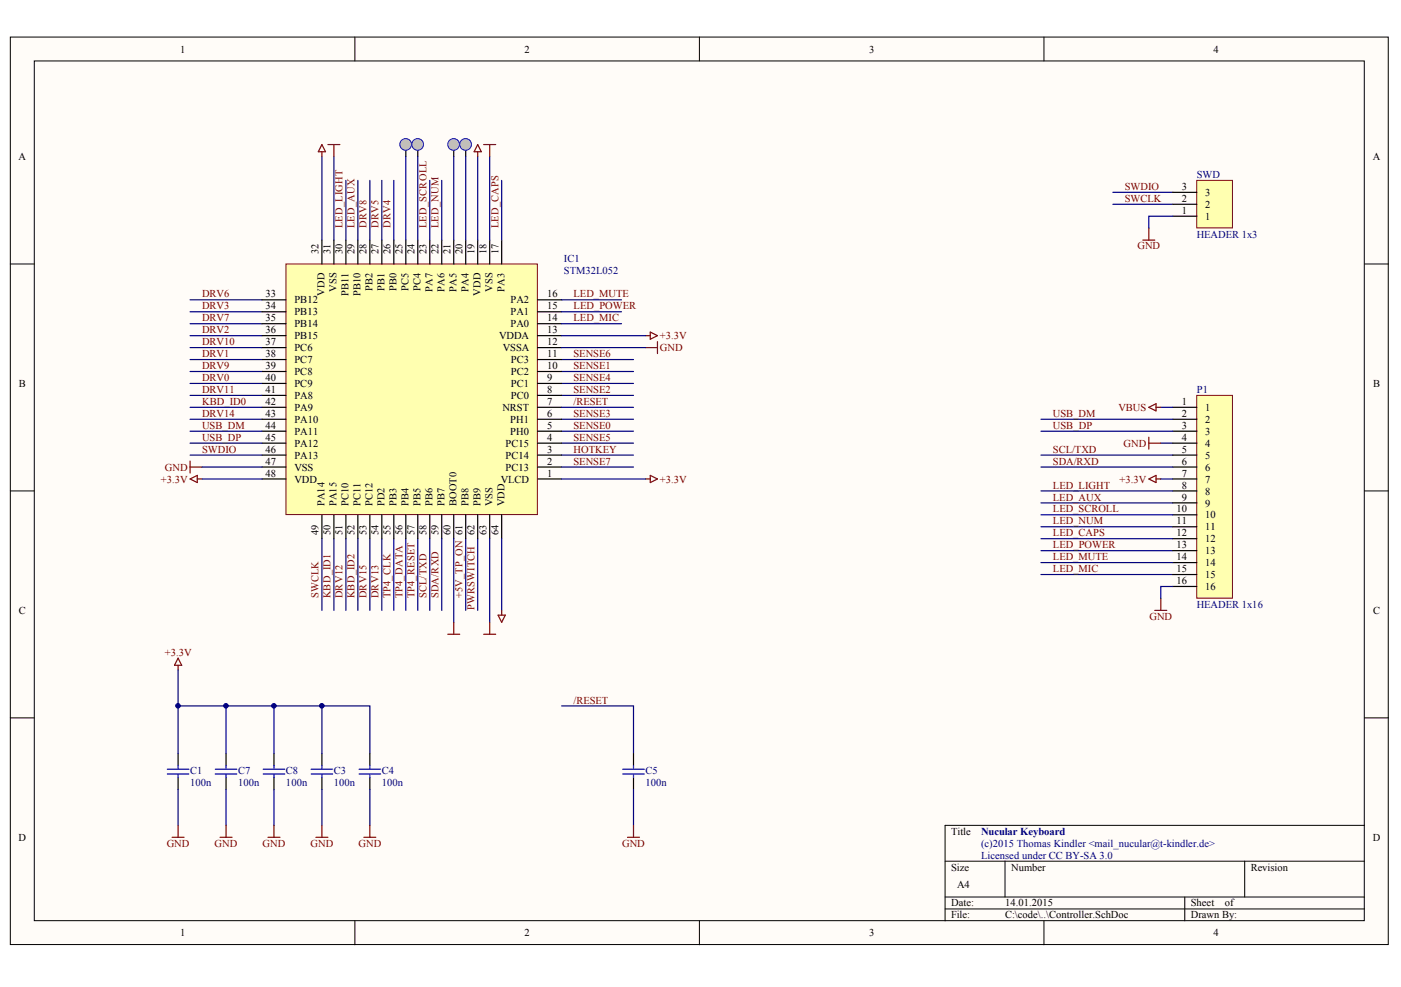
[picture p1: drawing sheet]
<svg xmlns="http://www.w3.org/2000/svg" width="287mm" height="202mm" viewBox="0 0 287 202" stroke-linecap="round" stroke-linejoin="round" font-family="sans-serif">
<g fill="#fffcf8" stroke="#000" stroke-width=".2">
<path d="M2.1 7.6h282.1v185.8h-282.1z"/>
<path d="M7 12.5h272.3v176.1h-272.3z"/>
</g>
<g fill="none" stroke="#000" stroke-width=".2">
<path d="M72.6 7.6v4.9M143.2 7.6v4.9M213.7 7.6v4.9M2.1 54.1h4.9M279.3 54.1h4.9M2.1 100.5h4.9M279.3 100.5h4.9M2.1 147h4.9M279.3 147h4.9M193.5 176.4h85.8M205.7 176.4v7.3M254.8 176.4v7.3"/>
<path d="M279.3 169h-85.8v19.6M72.6 188.6v4.9M143.2 188.6v4.9M193.5 183.7h85.8M193.5 186.2h85.8M213.7 188.6v4.9M242.5 183.7v4.9"/>
</g>
<g fill="none" stroke="#800000" stroke-width=".25">
<path d="M234 49.2h2.4M235.2 46.7v2.5M36.5 134.8l.7 1.5h-1.5zM36.5 136.3v.9M236.4 125h2.5M237.6 122.6v2.4M35.2 171.5h2.5M36.5 169v2.5M45 171.5h2.5M46.3 169v2.5M54.9 171.5h2.4M56.1 169v2.5"/>
<path d="M64.7 171.5h2.4M65.9 169v2.5M74.5 171.5h2.4M75.7 169v2.5"/>
</g>
<g fill="none" stroke="#000080" stroke-width=".25">
<path d="M227.8 39.4h12.3M227.8 41.8h12.3M213.1 93.2h27M237.6 90.8h2.5M213.1 117.7h27M213.1 112.8h27M213.1 107.9h27M213.1 103h27M36.5 137.2v7.4h39.2v9.8M36.5 144.6v9.8M46.3 144.6v9.8M56.1 144.6v9.8"/>
<path d="M65.9 144.6v9.8M36.5 161.7v7.3M46.3 161.7v7.3M56.1 161.7v7.3M65.9 161.7v7.3M75.7 161.7v7.3"/>
</g>
<path d="M36.5 154.4v2.4M36.5 159.3v2.4M46.3 154.4v2.4M46.3 159.3v2.4M56.1 154.4v2.4M56.1 159.3v2.4M65.9 154.4v2.4M65.9 159.3v2.4M75.7 154.4v2.4M75.7 159.3v2.4" fill="none" stroke="#000" stroke-width=".25"/>
<g fill="none" stroke="#00f" stroke-width=".25">
<path d="M34.3 158.5h4.4M34.3 157.5h4.4M36.5 156.8v.7M36.5 158.5v.8M44.1 158.5h4.4M44.1 157.5h4.4M46.3 156.8v.7M46.3 158.5v.8M53.9 158.5h4.4M53.9 157.5h4.4M56.1 156.8v.7M56.1 158.5v.8"/>
<path d="M63.7 158.5h4.4M63.7 157.5h4.4M65.9 156.8v.7M65.9 158.5v.8M73.5 158.5h4.4M73.5 157.5h4.4M75.7 156.8v.7M75.7 158.5v.8"/>
</g>
<path d="M245 36.9h7.3v9.8h-7.3z" fill="#ffffb0" stroke="#800000" stroke-width=".2"/>
<path d="M240.1 39.4h4.9M240.1 44.3h4.9M240.1 41.8h4.9" fill="none" stroke="#000" stroke-width=".25"/>
<path d="M240.1 44.3h-4.9v2.4M115 144.6h14.7v9.8" fill="none" stroke="#000080" stroke-width=".25"/>
<path d="M245 81h7.3v41.5h-7.3z" fill="#ffffb0" stroke="#800000" stroke-width=".2"/>
<g fill="none" stroke="#000" stroke-width=".25">
<path d="M240.1 83.4h4.9M240.1 85.9h4.9M240.1 88.3h4.9M240.1 90.8h4.9M240.1 93.2h4.9M240.1 95.7h4.9M240.1 98.1h4.9M240.1 100.5h4.9M240.1 103h4.9M240.1 105.4h4.9M240.1 107.9h4.9M240.1 110.3h4.9"/>
<path d="M240.1 112.8h4.9M240.1 115.2h4.9M240.1 117.7h4.9M240.1 120.1h4.9M129.7 154.4v2.4M129.7 159.3v2.4"/>
</g>
<g fill="none" stroke="#000080" stroke-width=".25">
<path d="M38.9 78.5h14.7M38.9 66.3h14.7M38.9 63.9h14.7M38.9 73.6h14.7M38.9 68.7h14.7M38.9 71.2h14.7M38.9 76.1h14.7M38.9 61.4h14.7M115 78.5h14.7M115 73.6h14.7M115 76.1h14.7M38.9 85.9h14.7"/>
<path d="M115 85.9h14.7M115 88.3h14.7M115 90.8h14.7M115 81h14.7M115 93.2h14.7M213.1 95.7h27M213.1 85.9h27M213.1 88.3h27M237.6 83.4h2.5M68.4 110.3v14.7M80.6 110.3v14.7M83.1 110.3v14.7"/>
<path d="M85.5 110.3v14.7M95.3 110.3v14.7M97.8 110.3v14.7M213.1 100.5h27M213.1 105.4h27M213.1 110.3h27M213.1 115.2h27M129.7 161.7v7.3"/>
</g>
<path d="M127.5 158.5h4.4M127.5 157.5h4.4M129.7 156.8v.7M129.7 158.5v.8" fill="none" stroke="#00f" stroke-width=".25"/>
<path d="M235.2 83.4l1.5-.7v1.5zM236.7 83.4h.9M128.5 171.5h2.4M129.7 169v2.5" fill="none" stroke="#800000" stroke-width=".25"/>
<path d="M58.5 54.1h51.5v51.3h-51.5z" fill="#ffffb0" stroke="#800000" stroke-width=".2"/>
<g fill="none" stroke="#000" stroke-width=".25">
<path d="M83.1 29.6v2.5M65.9 49.2v4.9M68.4 49.2v4.9M70.8 49.2v4.9M73.3 49.2v4.9M75.7 49.2v4.9M78.2 49.2v4.9M80.6 49.2v4.9M83.1 49.2v4.9M85.5 49.2v4.9M88 49.2v4.9M90.4 49.2v4.9"/>
<path d="M92.9 49.2v4.9M95.3 49.2v4.9M97.8 49.2v4.9M100.2 49.2v4.9M102.7 49.2v4.9M53.6 78.5h4.9M53.6 76.1h4.9M53.6 73.6h4.9M53.6 71.2h4.9M53.6 68.7h4.9M53.6 66.3h4.9M53.6 63.9h4.9"/>
<path d="M53.6 61.4h4.9M110.1 78.5h4.9M110.1 76.1h4.9M110.1 73.6h4.9M110.1 71.2h4.9M110.1 68.7h4.9M110.1 66.3h4.9M110.1 63.9h4.9M110.1 61.4h4.9M53.6 98.1h4.9M53.6 95.7h4.9M53.6 93.2h4.9"/>
<path d="M53.6 90.8h4.9M53.6 88.3h4.9M53.6 85.9h4.9M53.6 83.4h4.9M53.6 81h4.9M110.1 98.1h4.9M110.1 95.7h4.9M110.1 93.2h4.9M110.1 90.8h4.9M110.1 88.3h4.9M110.1 85.9h4.9M110.1 83.4h4.9"/>
<path d="M110.1 81h4.9M65.9 105.4v4.9M68.4 105.4v4.9M70.8 105.4v4.9M73.3 105.4v4.9M75.7 105.4v4.9M78.2 105.4v4.9M80.6 105.4v4.9M83.1 105.4v4.9M85.5 105.4v4.9M88 105.4v4.9M90.4 105.4v4.9"/>
<path d="M92.9 105.4v4.9M95.3 105.4v4.9M97.8 105.4v4.9M100.2 105.4v4.9M102.7 105.4v4.9"/>
</g>
<g fill="none" stroke="#000080" stroke-width=".25">
<path d="M65.9 32.1v17.1M68.4 32.1v17.1M70.8 36.9v12.3M73.3 36.9v12.3M75.7 36.9v12.3M78.2 36.9v12.3M80.6 36.9v12.3M88 36.9v12.3M90.4 36.9v12.3M97.8 32.1v17.1M100.2 32.1v17.1M102.7 36.9v12.3"/>
<path d="M115 71.2h17.1M115 68.7h17.1M115 61.4h12.2M115 63.9h12.2M115 66.3h12.2M38.9 83.4h14.7M38.9 90.8h14.7M38.9 93.2h14.7M38.9 81h14.7M38.9 88.3h14.7M41.4 98.1h12.2M41.4 95.7h12.2"/>
<path d="M115 83.4h14.7M115 98.1h17.1M115 95.7h14.7M237.6 98.1h2.5M65.9 110.3v14.7M70.8 110.3v14.7M73.3 110.3v14.7M75.7 110.3v14.7M78.2 110.3v14.7M88 110.3v14.7M90.4 110.3v14.7M92.9 110.3v17.2"/>
<path d="M100.2 110.3v17.2M102.7 110.3v14.7M240.1 120.1h-2.5v2.5"/>
</g>
<g fill="none" stroke="#800000" stroke-width=".25">
<path d="M65.9 29.6l.7 1.5h-1.4zM65.9 31.1v1M67.1 29.6h2.5M68.4 29.6v2.5M97.8 29.6l.7 1.5h-1.4zM97.8 31.1v1M99 29.6h2.5M100.2 29.6v2.5M132.1 68.7h1M132.1 71.2h2.5M133.1 68l1.5 .7-1.5 .8zM134.6 70v2.4"/>
<path d="M38.9 98.1l1.5-.7v1.4zM38.9 94.4v2.5M38.9 95.7h2.5M40.4 98.1h1M132.1 98.1h1M133.1 97.4l1.5 .7-1.5 .7zM235.2 89.5v2.5M235.2 90.8h2.4M235.2 98.1l1.5-.7v1.4zM236.7 98.1h.9M91.7 129.9h2.4M92.9 127.5v2.4"/>
<path d="M99 129.9h2.5M100.2 127.5v2.4M102 126h1.4l-.7 1.5zM102.7 125v1"/>
</g>
<circle cx="83.1" cy="29.6" r="1.2" fill="#c0c0c0" stroke="#00f" stroke-width=".2"/>
<path d="M85.5 29.6v2.5" fill="none" stroke="#000" stroke-width=".25"/>
<circle cx="85.5" cy="29.6" r="1.2" fill="#c0c0c0" stroke="#00f" stroke-width=".2"/>
<path d="M92.9 29.6v2.5" fill="none" stroke="#000" stroke-width=".25"/>
<circle cx="92.9" cy="29.6" r="1.2" fill="#c0c0c0" stroke="#00f" stroke-width=".2"/>
<path d="M95.3 29.6v2.5" fill="none" stroke="#000" stroke-width=".25"/>
<circle cx="95.3" cy="29.6" r="1.2" fill="#c0c0c0" stroke="#00f" stroke-width=".2"/>
<path d="M83.1 32.1v17.1M85.5 32.1v17.1M92.9 32.1v17.1M95.3 32.1v17.1" fill="none" stroke="#000080" stroke-width=".25"/>
<g fill="#000080" stroke="#000080" stroke-width=".2">
<circle cx="36.4" cy="144.6" r=".47"/>
<circle cx="46.2" cy="144.6" r=".47"/>
<circle cx="56.1" cy="144.6" r=".47"/>
<circle cx="65.9" cy="144.6" r=".47"/>
</g>
<g font-size="2.2">
<text x="36.9" y="10.8">1</text>
<text x="107.4" y="10.8">2</text>
<text x="177.9" y="10.8">3</text>
<text x="248.5" y="10.8">4</text>
<text x="3.8" y="32.7">A</text>
<text x="281" y="32.7">A</text>
<text x="241.9" y="41.4">2</text>
<text x="241.9" y="38.9">3</text>
<text x="246.7" y="40.1">3</text>
<text x="241.9" y="43.8">1</text>
<text x="246.7" y="45">1</text>
<text x="246.7" y="42.6">2</text>
<text x="54.4" y="60.9">33</text>
<text x="54.4" y="63.4">34</text>
<text x="54.4" y="65.8">35</text>
<text x="60.3" y="62.2">PB12</text>
<text x="60.3" y="64.6">PB13</text>
<text x="104.5" y="64.6">PA1</text>
<text x="104.5" y="62.2">PA2</text>
<text x="112" y="65.8">14</text>
<text x="112" y="63.4">15</text>
<text x="112" y="60.9">16</text>
<text x="54.4" y="68.3">36</text>
<text x="54.4" y="70.7">37</text>
<text x="60.3" y="67">PB14</text>
<text x="60.3" y="69.5">PB15</text>
<text x="60.3" y="71.9">PC6</text>
<text x="102.2" y="69.5">VDDA</text>
<text x="102.9" y="71.9">VSSA</text>
<text x="104.5" y="67">PA0</text>
<text x="112" y="70.7">12</text>
<text x="112" y="68.3">13</text>
<text x="54.4" y="73.2">38</text>
<text x="54.4" y="75.6">39</text>
<text x="60.3" y="74.4">PC7</text>
<text x="60.3" y="76.8">PC8</text>
<text x="104.6" y="76.8">PC2</text>
<text x="104.6" y="74.4">PC3</text>
<text x="112" y="75.6">10</text>
<text x="112" y="73.2">11</text>
<text x="3.9" y="79.2">B</text>
<text x="54.4" y="78.1">40</text>
<text x="54.4" y="80.5">41</text>
<text x="54.4" y="82.9">42</text>
<text x="60.3" y="79.3">PC9</text>
<text x="60.3" y="81.7">PA8</text>
<text x="104.6" y="81.7">PC0</text>
<text x="104.6" y="79.3">PC1</text>
<text x="112" y="82.9">7</text>
<text x="112" y="80.5">8</text>
<text x="112" y="78.1">9</text>
<text x="241.9" y="82.9">1</text>
<text x="281.1" y="79.2">B</text>
<text x="54.4" y="85.4">43</text>
<text x="54.4" y="87.8">44</text>
<text x="60.3" y="84.2">PA9</text>
<text x="60.3" y="86.6">PA10</text>
<text x="60.3" y="89.1">PA11</text>
<text x="102.8" y="84.2">NRST</text>
<text x="104.5" y="89.1">PH0</text>
<text x="104.5" y="86.6">PH1</text>
<text x="112" y="87.8">5</text>
<text x="112" y="85.4">6</text>
<text x="241.9" y="85.4">2</text>
<text x="241.9" y="87.8">3</text>
<text x="246.7" y="84.2">1</text>
<text x="246.7" y="86.6">2</text>
<text x="246.7" y="89.1">3</text>
<text x="54.4" y="90.3">45</text>
<text x="54.4" y="92.7">46</text>
<text x="54.4" y="95.2">47</text>
<text x="60.3" y="91.5">PA12</text>
<text x="60.3" y="94">PA13</text>
<text x="103.5" y="94">PC14</text>
<text x="103.5" y="91.5">PC15</text>
<text x="112" y="95.2">2</text>
<text x="112" y="92.7">3</text>
<text x="112" y="90.3">4</text>
<text x="241.9" y="90.3">4</text>
<text x="241.9" y="92.7">5</text>
<text x="241.9" y="95.2">6</text>
<text x="246.7" y="91.5">4</text>
<text x="246.7" y="94">5</text>
<text x="54.4" y="97.6">48</text>
<text x="60.3" y="96.4">VSS</text>
<text x="60.3" y="98.8">VDD</text>
<text x="102.5" y="98.8">VLCD</text>
<text x="103.5" y="96.4">PC13</text>
<text x="112" y="97.6">1</text>
<text x="241.9" y="97.6">7</text>
<text x="241.9" y="100.1">8</text>
<text x="246.7" y="96.4">6</text>
<text x="246.7" y="98.8">7</text>
<text x="246.7" y="101.3">8</text>
<text x="240.8" y="105">10</text>
<text x="240.8" y="107.4">11</text>
<text x="241.9" y="102.5">9</text>
<text x="246.7" y="103.7">9</text>
<text x="246.7" y="106.2">10</text>
<text x="240.8" y="109.8">12</text>
<text x="240.8" y="112.3">13</text>
<text x="246.7" y="108.6">11</text>
<text x="246.7" y="111.1">12</text>
<text x="246.7" y="113.5">13</text>
<text x="240.8" y="114.7">14</text>
<text x="240.8" y="117.2">15</text>
<text x="240.8" y="119.6">16</text>
<text x="246.7" y="116">14</text>
<text x="246.7" y="118.4">15</text>
<text x="3.9" y="125.7">C</text>
<text x="246.7" y="120.9">16</text>
<text x="281.1" y="125.7">C</text>
<text x="3.8" y="172.2">D</text>
<text x="194.7" y="171">Title</text>
<text x="281" y="172.2">D</text>
<text x="194.7" y="178.3">Size</text>
<text x="207" y="178.3">Number</text>
<text x="256" y="178.3">Revision</text>
<text x="194.7" y="185.6">Date:</text>
<text x="195.9" y="182">A4</text>
<text x="205.7" y="185.6">14.01.2015</text>
<text x="243.8" y="185.6">Sheet</text>
<text x="250.8" y="185.6">of</text>
<text x="36.9" y="191.8">1</text>
<text x="107.4" y="191.8">2</text>
<text x="177.9" y="191.8">3</text>
<text x="194.7" y="188.1">File:</text>
<text x="205.7" y="188.1">C:\code\..\Controller.SchDoc</text>
<text x="243.8" y="188.1">Drawn By:</text>
<text x="248.5" y="191.8">4</text>
</g>
<g font-size="2.2" fill="#800000">
<text x="230.3" y="41.4">SWCLK</text>
<text x="230.3" y="38.9">SWDIO</text>
<text x="232.9" y="51.1">GND</text>
<text x="41.4" y="63.4">DRV3</text>
<text x="41.4" y="60.9">DRV6</text>
<text x="41.4" y="65.8">DRV7</text>
<text x="117.4" y="60.9">LED_MUTE</text>
<text x="117.4" y="63.4">LED_POWER</text>
<text x="117.4" y="65.8">LED_MIC</text>
<text x="41.4" y="68.3">DRV2</text>
<text x="41.4" y="70.7">DRV10</text>
<text x="135.1" y="69.5">+3.3V</text>
<text x="135.1" y="71.9">GND</text>
<text x="41.4" y="73.2">DRV1</text>
<text x="41.4" y="75.6">DRV9</text>
<text x="117.4" y="75.6">SENSE1</text>
<text x="117.4" y="73.2">SENSE6</text>
<text x="41.4" y="82.9">KBD_ID0</text>
<text x="41.4" y="78.1">DRV0</text>
<text x="41.4" y="80.5">DRV11</text>
<text x="117.4" y="80.5">SENSE2</text>
<text x="117.4" y="78.1">SENSE4</text>
<text x="117.4" y="82.9">/RESET</text>
<text x="41.4" y="85.4">DRV14</text>
<text x="41.4" y="87.8">USB_DM</text>
<text x="117.4" y="87.8">SENSE0</text>
<text x="117.4" y="85.4">SENSE3</text>
<text x="215.6" y="87.8">USB_DP</text>
<text x="215.6" y="85.4">USB_DM</text>
<text x="229" y="84.2">VBUS</text>
<text x="41.4" y="92.7">SWDIO</text>
<text x="41.4" y="90.3">USB_DP</text>
<text x="117.4" y="92.7">HOTKEY</text>
<text x="117.4" y="90.3">SENSE5</text>
<text x="117.4" y="95.2">SENSE7</text>
<text x="215.6" y="92.7">SCL/TXD</text>
<text x="215.6" y="95.2">SDA/RXD</text>
<text x="230" y="91.5">GND</text>
<text x="32.9" y="98.8">+3.3V</text>
<text x="33.7" y="96.4">GND</text>
<text x="135.1" y="98.8">+3.3V</text>
<text x="215.6" y="100.1">LED_LIGHT</text>
<text x="229.2" y="98.8">+3.3V</text>
<text x="215.6" y="107.4">LED_NUM</text>
<text x="215.6" y="105">LED_SCROLL</text>
<text x="215.6" y="102.5">LED_AUX</text>
<text x="215.6" y="112.3">LED_POWER</text>
<text x="215.6" y="109.8">LED_CAPS</text>
<text x="215.6" y="114.7">LED_MUTE</text>
<text x="215.6" y="117.2">LED_MIC</text>
<text x="235.3" y="126.9">GND</text>
<text x="33.7" y="134.3">+3.3V</text>
<text x="117.4" y="144.1">/RESET</text>
<text x="34.1" y="173.4">GND</text>
<text x="43.9" y="173.4">GND</text>
<text x="53.8" y="173.4">GND</text>
<text x="63.6" y="173.4">GND</text>
<text x="73.4" y="173.4">GND</text>
<text x="127.4" y="173.4">GND</text>
</g>
<g font-size="2.2" fill="#000080">
<text x="245" y="36.5">SWD</text>
<text x="115.5" y="53.6">IC1</text>
<text x="245" y="48.7">HEADER 1x3</text>
<text x="115.5" y="56">STM32L052</text>
<text x="245" y="80.5">P1</text>
<text x="245" y="124.5">HEADER 1x16</text>
<text x="38.9" y="158.5">C1</text>
<text x="38.9" y="161">100n</text>
<text x="48.7" y="158.5">C7</text>
<text x="48.7" y="161">100n</text>
<text x="58.5" y="158.5">C8</text>
<text x="58.5" y="161">100n</text>
<text x="68.4" y="158.5">C3</text>
<text x="68.4" y="161">100n</text>
<text x="78.2" y="158.5">C4</text>
<text x="78.2" y="161">100n</text>
<text x="132.1" y="158.5">C5</text>
<text x="132.1" y="161">100n</text>
<text x="200.8" y="173.4">(c)2015 Thomas Kindler &lt;mail_nucular@t-kindler.de&gt;</text>
<text x="200.8" y="171">Nucular Keyboard</text>
<text x="200.8" y="175.9">Licensed under CC BY-SA 3.0</text>
</g>
<g font-size="2.1" fill="#800000">
<text x="70.1" y="46.7" transform="rotate(-90 70.1 46.7)">LED_LIGHT</text>
<text x="72.6" y="46.7" transform="rotate(-90 72.6 46.7)">LED_AUX</text>
<text x="75" y="46.7" transform="rotate(-90 75 46.7)">DRV8</text>
<text x="77.5" y="46.7" transform="rotate(-90 77.5 46.7)">DRV5</text>
<text x="79.9" y="46.7" transform="rotate(-90 79.9 46.7)">DRV4</text>
<text x="87.3" y="46.7" transform="rotate(-90 87.3 46.7)">LED_SCROLL</text>
<text x="89.8" y="46.7" transform="rotate(-90 89.8 46.7)">LED_NUM</text>
<text x="102" y="46.7" transform="rotate(-90 102 46.7)">LED_CAPS</text>
<text x="65.2" y="122.6" transform="rotate(-90 65.2 122.6)">SWCLK</text>
<text x="67.7" y="122.6" transform="rotate(-90 67.7 122.6)">KBD_ID1</text>
<text x="70.1" y="122.6" transform="rotate(-90 70.1 122.6)">DRV12</text>
<text x="72.6" y="122.6" transform="rotate(-90 72.6 122.6)">KBD_ID2</text>
<text x="75" y="122.6" transform="rotate(-90 75 122.6)">DRV15</text>
<text x="77.5" y="122.6" transform="rotate(-90 77.5 122.6)">DRV13</text>
<text x="79.9" y="122.6" transform="rotate(-90 79.9 122.6)">TP4_CLK</text>
<text x="82.4" y="122.6" transform="rotate(-90 82.4 122.6)">TP4_DATA</text>
<text x="84.8" y="122.6" transform="rotate(-90 84.8 122.6)">TP4_RESET 57</text>
<text x="87.3" y="122.6" transform="rotate(-90 87.3 122.6)">SCL/TXD</text>
<text x="89.8" y="122.6" transform="rotate(-90 89.8 122.6)">SDA/RXD</text>
<text x="94.7" y="122.6" transform="rotate(-90 94.7 122.6)">+5V_TP_ON 61</text>
<text x="97.1" y="125" transform="rotate(-90 97.1 125)">PWRSWITCH</text>
</g>
<g font-size="2.1">
<text x="65.2" y="52.1" transform="rotate(-90 65.2 52.1)">32</text>
<text x="67.7" y="52.1" transform="rotate(-90 67.7 52.1)">31</text>
<text x="70.1" y="52.1" transform="rotate(-90 70.1 52.1)">30</text>
<text x="72.6" y="52.1" transform="rotate(-90 72.6 52.1)">29</text>
<text x="75" y="52.1" transform="rotate(-90 75 52.1)">28</text>
<text x="77.5" y="52.1" transform="rotate(-90 77.5 52.1)">27</text>
<text x="79.9" y="52.1" transform="rotate(-90 79.9 52.1)">26</text>
<text x="82.4" y="52.1" transform="rotate(-90 82.4 52.1)">25</text>
<text x="84.8" y="52.1" transform="rotate(-90 84.8 52.1)">24</text>
<text x="87.3" y="52.1" transform="rotate(-90 87.3 52.1)">23</text>
<text x="89.8" y="52.1" transform="rotate(-90 89.8 52.1)">22</text>
<text x="92.2" y="52.1" transform="rotate(-90 92.2 52.1)">21</text>
<text x="94.7" y="52.1" transform="rotate(-90 94.7 52.1)">20</text>
<text x="97.1" y="52.1" transform="rotate(-90 97.1 52.1)">19</text>
<text x="99.6" y="52.1" transform="rotate(-90 99.6 52.1)">18</text>
<text x="102" y="52.1" transform="rotate(-90 102 52.1)">17</text>
<text x="68.9" y="59.8" transform="rotate(-90 68.9 59.8)">VSS</text>
<text x="76.3" y="59.6" transform="rotate(-90 76.3 59.6)">PB2</text>
<text x="78.7" y="59.6" transform="rotate(-90 78.7 59.6)">PB1</text>
<text x="81.2" y="59.6" transform="rotate(-90 81.2 59.6)">PB0</text>
<text x="83.6" y="59.6" transform="rotate(-90 83.6 59.6)">PC5</text>
<text x="86.1" y="59.6" transform="rotate(-90 86.1 59.6)">PC4</text>
<text x="88.5" y="59.7" transform="rotate(-90 88.5 59.7)">PA7</text>
<text x="91" y="59.7" transform="rotate(-90 91 59.7)">PA6</text>
<text x="93.4" y="59.7" transform="rotate(-90 93.4 59.7)">PA5</text>
<text x="95.9" y="59.7" transform="rotate(-90 95.9 59.7)">PA4</text>
<text x="100.8" y="59.8" transform="rotate(-90 100.8 59.8)">VSS</text>
<text x="103.2" y="59.7" transform="rotate(-90 103.2 59.7)">PA3</text>
<text x="66.4" y="60.6" transform="rotate(-90 66.4 60.6)">VDD</text>
<text x="71.4" y="60.7" transform="rotate(-90 71.4 60.7)">PB11</text>
<text x="73.8" y="60.7" transform="rotate(-90 73.8 60.7)">PB10</text>
<text x="98.3" y="60.6" transform="rotate(-90 98.3 60.6)">VDD</text>
<text x="66.4" y="103.7" transform="rotate(-90 66.4 103.7)">PA14</text>
<text x="68.9" y="103.7" transform="rotate(-90 68.9 103.7)">PA15</text>
<text x="71.4" y="103.7" transform="rotate(-90 71.4 103.7)">PC10</text>
<text x="73.8" y="103.7" transform="rotate(-90 73.8 103.7)">PC11</text>
<text x="76.3" y="103.7" transform="rotate(-90 76.3 103.7)">PC12</text>
<text x="78.7" y="103.7" transform="rotate(-90 78.7 103.7)">PD2</text>
<text x="81.2" y="103.7" transform="rotate(-90 81.2 103.7)">PB3</text>
<text x="83.6" y="103.7" transform="rotate(-90 83.6 103.7)">PB4</text>
<text x="86.1" y="103.7" transform="rotate(-90 86.1 103.7)">PB5</text>
<text x="88.5" y="103.7" transform="rotate(-90 88.5 103.7)">PB6</text>
<text x="91" y="103.7" transform="rotate(-90 91 103.7)">PB7</text>
<text x="93.4" y="103.7" transform="rotate(-90 93.4 103.7)">BOOT0</text>
<text x="95.9" y="103.7" transform="rotate(-90 95.9 103.7)">PB8</text>
<text x="98.3" y="103.7" transform="rotate(-90 98.3 103.7)">PB9</text>
<text x="100.8" y="103.7" transform="rotate(-90 100.8 103.7)">VSS</text>
<text x="103.2" y="103.7" transform="rotate(-90 103.2 103.7)">VDD</text>
<text x="65.2" y="109.6" transform="rotate(-90 65.2 109.6)">49</text>
<text x="67.7" y="109.6" transform="rotate(-90 67.7 109.6)">50</text>
<text x="70.1" y="109.6" transform="rotate(-90 70.1 109.6)">51</text>
<text x="72.6" y="109.6" transform="rotate(-90 72.6 109.6)">52</text>
<text x="75" y="109.6" transform="rotate(-90 75 109.6)">53</text>
<text x="77.5" y="109.6" transform="rotate(-90 77.5 109.6)">54</text>
<text x="79.9" y="109.6" transform="rotate(-90 79.9 109.6)">55</text>
<text x="82.4" y="109.6" transform="rotate(-90 82.4 109.6)">56</text>
<text x="87.3" y="109.6" transform="rotate(-90 87.3 109.6)">58</text>
<text x="89.8" y="109.6" transform="rotate(-90 89.8 109.6)">59</text>
<text x="92.2" y="109.6" transform="rotate(-90 92.2 109.6)">60</text>
<text x="97.1" y="109.6" transform="rotate(-90 97.1 109.6)">62</text>
<text x="99.6" y="109.6" transform="rotate(-90 99.6 109.6)">63</text>
<text x="102" y="109.6" transform="rotate(-90 102 109.6)">64</text>
</g>
</svg>
